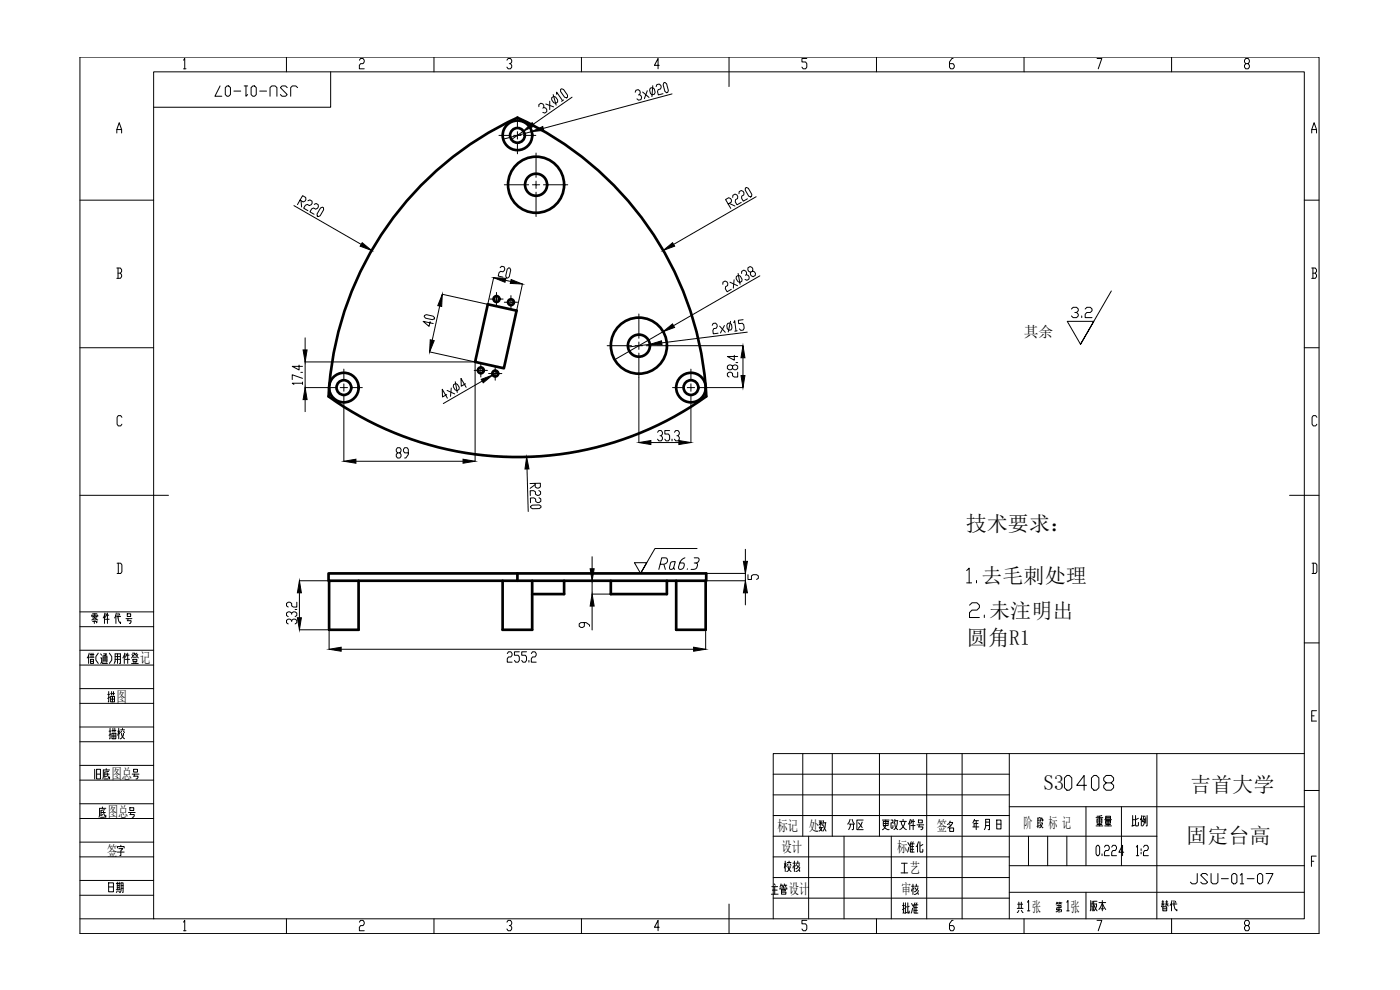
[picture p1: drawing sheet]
<svg xmlns="http://www.w3.org/2000/svg" width="420mm" height="297mm" viewBox="0 0 420 297" stroke-linecap="round" stroke-linejoin="round" font-family="sans-serif">
<!-- layer: 5 -->
<g fill="none" stroke="#000" stroke-width=".3">
<path d="M86 17.1v4.5M130.2 17.1v4.5M174.5 17.1v4.5M218.8 17.1v8.9M263 17.1v4.5M307.3 17.1v4.5M351.6 17.1v4.5M99.2 21.6v10.6h-53.1M24 60.1h22.1M391.4 60.1h4.5M24 104.3h22.1M391.4 104.3h4.5"/>
<path d="M24 148.6h26.6M387 148.6h8.9M391.4 192.9h4.5M391.4 226.1h-159.3v49.6M391.4 237.2h4.5M24 275.7h367.4v-254.1h-345.3v254.1M86 275.7v4.4M130.2 275.7v4.4M174.5 275.7v4.4M218.8 271.3v8.8M263 275.7v4.4M307.3 275.7v4.4"/>
<path d="M351.6 275.7v4.4"/>
</g>
<!-- layer: 9 -->
<path d="M24 17.1h371.9v263h-371.9z" fill="none" stroke="#000" stroke-width=".3"/>
<!-- layer: 10 -->
<g fill="none" stroke="#000" stroke-width=".3">
<path d="M55.1 18.1l.3-.5v3M107.9 18.1l.3-.5h.8l.3 .5v.5l-.3 .5h-.8l-.3 .5v1h1.4M152.1 18.1l.4-.5h.7l.4 .5v.5l-.4 .5h-.3M153.2 19.1l.4 .5v.5l-.4 .5h-.7l-.4-.5M197.9 19.6h-1.5l1.1-2v3M242.1 17.6h-1.4v1h1.1l.3 .5v1l-.3 .5h-.8l-.3-.5M286 17.6h-.3l-.7 1v1.5l.3 .5h.7l.4-.5v-.5l-.4-.5h-1M329.2 17.6h1.5l-1.1 3M373.9 19.1l-.4-.5v-.5l.4-.5h.7l.4 .5v.5l-.4 .5h-.7l-.4 .5v.5l.4 .5h.7l.4-.5v-.5l-.4-.5M35.1 39.9v-1l.7-2.1 .7 2.1v1M35.1 38.9h1.4M55.1 20.6h.7"/>
<path d="M155.3 39.5v1.1h-1.1M155.3 35.1v3.3M157.1 39.4l-3.6 2.5M159.6 39.5l-8.6 2.3M161.7 32v-.6l.6-.4 .6 .2 .3 .4v.6l-.3 .3M163.2 32.2l.6 .3 .3 .4v.6l-.6 .4-.6-.2M163.8 31.2l2.4 .9M165 30.4v2.5M165.6 29.3l.6-.4 .6 .2 .6 .9v.6l-.6 .4-.6-.2-.6-.8zM166 28.4l.9 3.1M167.1 28.3v-.6l1.7 2.5M168.2 26.8l.3-.2 .6 .2 1.2 1.7v.7l-.3 .2-.6-.2-1.2-1.7z"/>
<path d="M169.1 30l-.6 .4M171.7 29.2l-11.7 8.1M190.6 27.7l.2-.6 .7-.2 .5 .4 .2 .5-.3 .6-.3 .1M191.9 28.4l.5 .4 .2 .5-.3 .6-.6 .2-.5-.4M192.9 27.6l1.9 1.6M194.3 27.2l-.9 2.4M195.2 26.4l.7-.1 .4 .4 .3 1-.2 .6-.7 .2-.5-.4-.2-1.1zM195.9 25.7l-.2 3.3M196.9 26l.2-.6 .7-.2 .5 .4 .1 .5-.2 .6-.7 .2-.2 .6 .3 1 1.4-.4M199.2 24.8l.4-.1 .5 .5 .5 1.9-.2 .6-.4 .1-.5-.4-.5-2zM201.7 28.2l-38.7 10.3M393.7 39.9v-1l.7-2.1 .7 2.1v1"/>
<path d="M393.7 38.9h1.4M149.7 40.6h3.4M151.3 55.4h7.4M155.3 42.8v3.4M156.4 40.6h-1.1v1.1M157.5 40.6h3.3M160.9 54.3v1.1h-1.1M160.9 45.9v7.3M160.9 57.7v7.3M162 55.4h-1.1v1.1M163.1 55.4h7.3M219.9 59.2v-.6l.7-.4 .6 .3 .2 .5-.1 .6-.6 .3v.7l.5 .9 1.2-.8"/>
<path d="M221.8 58.1v-.6l.6-.3 .6 .2 .3 .5-.1 .6-.6 .4v.6l.5 .9 1.2-.7M223.7 56.4l.3-.2 .6 .3 1 1.8v.6l-.3 .2-.6-.2-1-1.8zM226.9 59l-24.7 14.3M88.2 61.7l20.2 11.6M90 60.1l1 .5 .6-.3 .2-.4-.1-.6-.9-.6-1.5 2.7M90.3 60.2l.2 1.9M92.4 60.2l.6-.2 .6 .3 .1 .7-.3 .4-.6 .3-.6-.4-.5 .3-.6 .9 1.3 .7M94.3 61.3l.6-.2 .6 .3 .1 .6-.3 .5-.6 .3-.6-.4-.6 .3-.5 .9 1.3 .7M96.2 62.4l.6-.2 .3 .1v.7l-1 1.7-.6 .3-.3-.2v-.6zM218.5 61.2l1-.6v-.6l-.2-.4-.6-.3-1 .6 1.6 2.6M218.8 61l1.8 .8M35.1 80.4h1l.4 .5v.6l-.4 .5"/>
<path d="M35.4 82h.7l.4 .5v.5l-.4 .5h-1M35.4 80.4v3.1M127.4 94.7l.6-.3 2 .5 .4 .4-.1 .4-.6 .2-2-.4-.4-.5zM129.1 96.5l-.3 1.4-1.8-1.5 3 .7M132 91.8l-2.3 10.3M132.7 88.3l13.6 3M148.2 83.3l-1.8 8M149 87.7v2h-2M150.1 80.3l.4-.4 .8 .1 .2 .6-.1 .5-.5 .5-.7-.2-.4 .4-.3 1 1.4 .3M151 89.7h-2v2M151.7 84.1l1.6 .3M152.2 80.8l.5-.4h.3l.3 .6-.5 2-.4 .4h-.4l-.2-.6z"/>
<path d="M153.3 88.7v2h-2M155.3 90.7h-2v2M156.8 85.2l-1.7 8M191.7 94.2v7.3M199 99.5l-14.5 8.4M213.7 97.6l.3-.6h.8l.4 .4 .1 .5-.3 .6-.8 .1-.3 .5 .2 1.1 1.4-.2M216 97.8l1.7 1.9M216.9 85.3l.1-.6 .6-.4 .6 .3 .2 .4v.7l-.7 .3v.6l.5 1 1.3-.8M217.4 97.7l-1.2 2.2M218.4 97l.7-.1 .4 .5 .2 1-.3 .6-.7 .1-.4-.5-.2-1zM219.1 84.7l2.2 1M219.3 96.4l-.7 3.2"/>
<path d="M220.2 96.8l.3-.6 .4 3.1M220.3 84l-.2 2.5M221 83l.6-.4 .6 .3 .5 .9-.1 .6-.6 .3-.5-.2-.6-.9zM221.2 99.3l-.7 .1M221.5 82l.6 3.3M222.6 82v-.6l.6-.3 .6 .2 .3 .5-.1 .6-.3 .2M223 95.9l-1.4 .2 .1 1 1.1-.1 .4 .5 .1 1-.3 .5-.7 .1-.4-.4M224 82.4l.6 .3 .2 .4v.6l-.6 .4-.6-.3M224.3 99.7l-25.7 3.2M225.9 81.3l.5 .3 .3 .4v.7l-.7 .3-.5-.3-.3-.4 .1-.6 .6-.4v-.6l-.2-.5-.6-.2-.6 .3-.1 .7 .3 .4 .6 .3M228 82.8l-25.9 14.9M393.7 80.4h1l.4 .5v.6l-.4 .5"/>
<path d="M394 82h.7l.4 .5v.5l-.4 .5h-1M394 80.4v3.1M89.8 109.5v1.5l-2.1-1.1h3.1M90.3 111.7h.5M90.8 115h-3.1l.5 .3M90.8 113.5l-3.1-1.1v1.5M90.8 114.6v.7M91.6 101.4v3.6M91.6 119.9v3.6M103.2 115.2v1.1h-1.1M103.2 110.8v3.3M103.2 118.5v19.9"/>
<path d="M104.3 116.3h-1.1v1.1M105.4 116.3h3.3M128.9 105.6l13.6 3h-50.9v7.7h9.4M134.1 118.4l-1.3 .7-.1-2.3 1.6 2.7M134.2 117.1l2.3 1.1M135.4 116.4l-.2 2.5M136.1 115.4l.6-.3 .6 .2 .5 .9v.6l-.7 .4-.5-.2-.6-.9zM136.6 114.5l.6 3.3M139.7 115.2l-1.3 .7v-2.4l1.5 2.7M142.6 108.7v29.7M144.3 109.1v2h-2M144.7 114.3l-11.7 6.8"/>
<path d="M146.3 111.1h-2v2M148.6 110.1v2h-2M149.4 111.6l-1.5 .9M150.6 112.1h-2v2M182.2 103.7h7.3M191.7 102.6v1.1h-1.1M191.7 105.9v26.9M192.8 103.7h-1.1v1.1M193.9 103.7h29.1M195 103.3l-6.6 .8M201.8 116.3h3.3M207.4 115.2v1.1h-1.1"/>
<path d="M207.4 110.8v3.3M207.4 118.5v14.3M208.5 116.3h-1.1v1.1M209.6 116.3h13.4M219.8 109.9l.6-.4h.5l.5 .4v.7l-.5 .3h-.5l-.6-.3v-.7l-.5-.4h-.5l-.5 .4v.7l.5 .3h.5l.5-.3M220.4 106.6v1.5l-2.1-1.1h3.1M220.9 108.8h.5M221.4 111.7v1.4h-1l-.6-.3v-.8l-.5-.3h-.5l-.5 .3v.8l.5 .3M223 107.3v5.4M36.6 125.2l-.4-.5h-.7l-.4 .5v2.1l.4 .5h.7l.4-.5M106.8 138.4h32.2M195.3 132.8h8.4"/>
<path d="M197.3 129.7l.4-.5h.7l.4 .5v.5l-.4 .5h-.3M198.4 130.7l.4 .5v.6l-.4 .5h-.7l-.4-.5M201 129.2h-1.5v1h1.1l.4 .5v1.1l-.4 .5h-.7l-.4-.5M201.7 131.8v.5M202.4 129.7l.4-.5h.7l.4 .5v.5l-.4 .5h-.4M203.5 130.7l.4 .5v.6l-.4 .5h-.7l-.4-.5M395.2 125.2l-.3-.5h-.8l-.3 .5v2.1l.3 .5h.8l.3-.5M158.2 140.7l.3 12.8M159.2 151.9l.6-.3 2-.1 .6 .4v.3l-.6 .4h-2l-.5-.3zM160.6 145v1.1l.6 .4 .5-.1 .5-.3v-1.1l-3.1 .1M160.6 145.4l-1.5 1.1M161.7 147.2l.5 .3v.7l-.5 .4h-.5l-.5-.3v-.7l-.5-.4h-1.1l.1 1.5"/>
<path d="M161.8 149.3l.5 .4v.7l-.5 .4h-.5l-.5-.3-.1-.8-.5-.3h-1v1.5M35.1 169h1.1l.4 .5v2.1l-.4 .5h-1.1M35.5 169v3.1M89.9 174.3h8.8M89.9 177.9v7.4M177.7 167v3.7M211.7 174.3h-34v4h5.6M212 172h11.7v2.3h-11.7M223.7 164.8v3.6M223.7 177.9v3.6M224.5 172.4v1.5h1v-1.1l.5-.4h1.1l.5 .4v.7l-.5 .4M393.8 169h1.1l.3 .5v2.1l-.3 .5h-1.1"/>
<path d="M394.1 169v3.1M24 199.5h22.1M24 195.1h22.1M24 188h22.1M24 183.6h22.1M26.6 196.6v2.5M26.7 196l-.5 1.4M26.9 197.2h1.3M27 196.4h1.2M27.2 197.8h.9v1.3h-.9zM27.2 198.4h.9M27.3 196v1.2"/>
<path d="M27.5 186l.6-.2 .3-.6 .4 .6 .5 .2M27.5 185v-.4h1.8v.4M27.8 186.4h1.3l-.2 .4M27.8 185.4h.3M27.8 185h.4M27.8 184.2h1.3M27.9 196v1.2M28.2 186h.5M28.3 186.4v.7M28.4 184.2v1M28.7 185h.4M28.8 185.4h.3"/>
<path d="M29.5 196l-.7 1v1l.7 1.1M30.2 197.4h.3v1.3l-.3 .4M30.2 196.2l.3 .4M30.5 198.7l.3 .4h1.4M30.9 198.7v-1.9h1.2l-.2 1.9M30.9 197.4h1.2M30.9 198h1.2M31.1 196.2h.8l-.4 .6v1.9M31.4 184.6v2.5M31.4 196.6l.1 .2M31.5 183.9l-.5 1.5M31.6 185.8h1.2"/>
<path d="M31.9 184.6l-.3 .6M31.9 184.2v.4h.7M32.2 183.9v3.2M32.8 196l.7 1v1l-.7 1.1M34.3 199.1l.3-.7v-2.2h1.5v2.9h-.2M34.6 197.8h1.5M34.6 197h1.5M34.8 184.6v2.5M34.9 183.9l-.5 1.5M35 185h1.2M35.3 196.2v2.9M35.4 183.9l.3 2.5 .5 .7v-.5"/>
<path d="M35.8 184.2l.1 .4M37.3 196.6v2.5M37.5 196l-.6 1.4M37.6 197.8h1.3M37.8 185.6h1.8M37.9 196.6l-.3 .6M37.9 196.2v.4h.8M38.2 184.2h1v.8h-1zM38.2 186.2h1.1l-.2 .9h-.3M38.3 196v3.1M38.4 185.6l-.1 .6M39.5 199.1h2"/>
<path d="M39.6 196.4l.3 .4M39.8 196h.7v.2l-1 1.2M39.9 197.8h1.2v.6h-1.2zM40.1 197.2h.8M40.2 198.4v.7M40.5 196.2l1 1.2M40.8 198.4v.7M41.1 196l-.3 .4M41.3 196.4l-.2 .4M87.5 186.5v-.4l-.5-.3h-.5l-.5 .3v.7l.5 .4M87.5 186.1l.5-.3h.6l.5 .3v.7l-.5 .4M87.5 184.3v-.4l-.5-.3h-.5l-.5 .3v.8l.5 .3"/>
<path d="M87.5 183.9l.5-.3h.6l.5 .3v.8l-.5 .3M88.6 182.9h.5M89.1 180.7v1.4h-1.1l-.5-.3v-.8l-.5-.3h-.5l-.5 .3v.8l.5 .3M89.9 189h8.8l.1 5.8M102.4 194.8h105.8M152.2 196.1l.4-.5h.7l.4 .5v.5l-.4 .5h-.7l-.4 .5v1.1h1.5M155.9 195.6h-1.5v1h1.1l.4 .5v1l-.4 .6h-.7l-.4-.6M158 195.6h-1.4v1h1.1l.3 .5v1l-.3 .6h-.8l-.3-.6M158.7 198.1v.6M159.5 196.1l.3-.5h.8l.3 .5v.5l-.3 .5h-.8l-.3 .5v1.1h1.4M175.4 186.8v1.1l-.5 .4h-.6l-.5-.4v-.7l.5-.4h1.6l1 .7v.4M177.7 181.8v7.2"/>
<path d="M211.8 189v5.8M24 211h22.1M24 206.6h22.1M24 218.1h22.1M393.7 214.8h.7M395.1 213.2h-1.4v3.2h1.4M24 222.6h22.1M24 234.1h22.1M24 229.6h22.1M232.1 232.3h70.8M232.1 238.5h70.8M240.9 226.1v24.8"/>
<path d="M249.8 226.1v24.8M263.9 226.1v24.8M278.1 226.1v49.6M288.7 226.1v49.6M302.9 226.1v49.6M347.2 226.1v49.6M24 245.6h22.1M24 241.2h22.1M24 257.1h22.1M24 252.7h22.1M35.2 254.4v-.4h2.1v.4M35.2 255.7h2.1"/>
<path d="M35.7 254.6h1.1l-.5 .7v1.4h-.3M36.3 253.6v.4M232.1 257.1h70.8M232.1 244.7h70.8M232.1 250.9h115.1M242.7 250.9v24.8M245.9 246.9h.8M245.9 248.3h1M245.9 246.2l.1 .3M246.2 247.9l-.2 .6 .7 .9M246.3 246.2v1.5M246.6 247.3l-.3-.4-.4 .6"/>
<path d="M246.6 248.3l-.1 .6-.6 .5M246.7 246.2l-.1 .3M247.2 247.7l.7 1.7M247.2 246.9h.7M247.2 246.2l-.3 1.5M247.7 246.9l-.1 1.4-.6 1.1M253.3 250.9v24.8M267.5 250.9v24.8M285 246.8h.9v.2l-.6 .8-.9 .6M285 248.4h1.2v1.1h-1.2zM285 247.4l.3 .4M285.2 246.3l-.5 .9-.4 .2"/>
<path d="M292 248.1h1.8M292.3 246.2h1.3M292.5 245.8l-.5 1.1M293 246.2v2.7M293.5 247.1h-1.2v1M295.4 248.9l.4-1v-2.1h1.2v3.1h-.4M295.8 246.7h1.2M295.8 247.7h1.2M299.1 246h1.3v2.7h-1.3zM299.1 247.3h1.3M302.9 242h88.5M302.9 259.7h88.5"/>
<path d="M311.5 246.1h.5M311.5 246.9h.5M312 247.7l-.8 .2M312.1 245.3l-.6 .2v2.9M312.2 246.9h.7v.2l-.4 .8-.5 .5M312.2 247.3l.8 1.1M313 245.9v.4h-.3v-.8h-.3l-.3 1M325.9 242v17.7M329.3 253.6h.4l.3 .6v2l-.3 .5h-.4l-.4-.5v-2zM330.7 256.2v.5M331.5 254.2l.3-.6h.8l.3 .6v.5l-.3 .5h-.8l-.3 .5v1h1.4M333.6 254.2l.4-.6h.7l.4 .6v.5l-.4 .5h-.7l-.4 .5v1h1.5"/>
<path d="M336.6 242v17.7M337.3 255.7h-1.5l1.1-2.1v3.1M341 254.2l.4-.6v3.1M341 256.7h.7M342.5 254.7v.5M342.5 255.7v.5M343.2 254.2l.3-.6h.8l.3 .6v.5l-.3 .5h-.8l-.3 .5v1h1.4M393.6 258.4h.7M395 256.9h-1.4v3.1M24 264.2h22.1M24 268.6h22.1M55.1 276.7l.3-.6v3.2"/>
<path d="M55.1 279.3h.7M107.9 276.7l.3-.6h.8l.3 .6v.5l-.3 .5h-.8l-.3 .5v1.1h1.4M152.1 276.7l.4-.6h.7l.4 .6v.5l-.4 .5h-.3M153.2 277.7l.4 .5v.5l-.4 .6h-.7l-.4-.6M197.9 278.2h-1.5l1.1-2.1v3.2M231.5 268.3h2M231.6 266h1.8M231.8 267.1h1.4M232.1 263.3h70.8M232.1 269.5h70.8M232.4 265.2l.2 .4M232.5 266v2.3"/>
<path d="M234.1 266.9v-.4h2v.4M234.4 265.2l-.3 .8M234.4 265.6h.6M234.5 267.3h1.2v-.4h-1.2v1.4h1.3v-.6h-1.3M234.7 265.6l.1 .4M235.1 266.2v.3M235.4 265.2l-.3 .8M235.4 265.6h.7M235.7 265.6l.1 .4M242.1 276.1h-1.4v1.1h1.1l.3 .5v1l-.3 .6h-.8l-.3-.6M273.6 265.9h.7M273.7 266.7l-.1 .7"/>
<path d="M274 265.3v3.1M274.1 266.5l.2 .2M274.6 266.3l.4 .6M274.6 265.9h1M275 265.3v.6M275.4 266.3a1.21 1.21 0 0 1-1 1.3M275.6 267.2a1.14 1.14 0 0 1-1.2 1.2M286 276.1h-.3l-.7 1.1v1.5l.3 .6h.7l.4-.6v-.5l-.4-.5h-1M302.9 267.7h88.5M329.2 276.1h1.5l-1.1 3.2M373.9 277.7l-.4-.5v-.5l.4-.6h.7l.4 .6v.5l-.4 .5h-.7l-.4 .5v.5l.4 .6h.7l.4-.6v-.5l-.4-.5"/>
</g>
<!-- layer: SLD-0 -->
<path d="M308.7 250.9v8.8M314.4 250.9v8.8M320.2 250.9v8.8" fill="none" stroke="#000" stroke-width=".3"/>
<!-- layer: 0 -->
<g fill="none" stroke="#000" stroke-width=".8">
<path d="M146.4 91.3l8.6 1.9-3.8 17.3-8.6-1.9zM98.8 116.2l-.2 2.7a97.4 97.4 0 0 0 113.4 0l-.2-2.7M98.8 115.6a97.4 97.4 0 0 1 56.5-80.3 97.4 97.4 0 0 1 56.4 80.3M98.8 174.3v14.7h8.8v-14.7M150.8 174.3v14.7h8.9v-14.7M155.3 172v2.3h-56.5M155.3 172h-56.7v2.3h.2M155.3 174.3h56.4M155.3 172h56.6M169.3 174.3v4h-9.6M183.3 174.3v4h16.8v-4M202.9 174.3v14.7h8.9v-14.7"/>
<circle cx="155.3" cy="40.6" r="4.4"/>
<circle cx="155.3" cy="40.6" r="2.21"/>
<circle cx="160.9" cy="55.4" r="8.4"/>
<circle cx="160.9" cy="55.4" r="3.3"/>
<circle cx="149" cy="89.7" r=".88"/>
<circle cx="153.3" cy="90.7" r=".88"/>
<circle cx="103.2" cy="116.3" r="4.4"/>
<circle cx="103.2" cy="116.3" r="2.21"/>
<circle cx="144.3" cy="111.1" r=".88"/>
<circle cx="148.6" cy="112.1" r=".88"/>
<circle cx="191.7" cy="103.7" r="8.4"/>
<circle cx="191.7" cy="103.7" r="3.3"/>
<circle cx="207.4" cy="116.3" r="4.4"/>
<circle cx="207.4" cy="116.3" r="2.21"/>
</g>
<!-- layer: 10 -->
<g fill="#000" stroke="#000" stroke-width=".3">
<path d="M157.1 39.4l2.6-2.6 .7 1zM159.6 39.5l3.3-1.5 .3 1.1zM108.7 72.8l2.8 2.3-3.4-1.2zM199 75.1l2.9-2.3 .6 1.1zM132.7 88.3l-.1 3.7-1.2-.3zM148.2 83.3l3.6 .2-.2 1.2zM153.4 83.9l3.4 1.3-3.7-.2zM199 99.5l2.8-2.3 .6 1zM91 105h1.2l-.6 3.6zM91.6 116.3l.6 3.6h-1.2zM129.1 101.9l1.2 .3-1.4 3.4zM144.4 113.8l3.5-1.3-2.9 2.4z"/>
<path d="M195 103.3l3.5-1 .2 1.2zM223 103.7l.6 3.6h-1.2zM222.4 112.7h1.2l-.6 3.6zM103.2 138.4l3.6-.6v1.2zM139 137.8l3.6 .6-3.6 .6zM191.7 132.8l3.6-.6v1.2zM203.7 132.2l3.7 .6-3.7 .6zM158.1 137.1l.7 3.6h-1.2zM89.9 174.3l.6 3.6h-1.3zM177.1 170.7h1.2l-.6 3.6zM223.7 174.3l.6 3.6h-1.2zM223.1 168.4h1.2l-.6 3.6z"/>
<path d="M89.2 185.3h1.3l-.6 3.7zM98.8 194.8l3.6-.6v1.2zM177.7 178.3l.6 3.5h-1.2zM208.2 194.2l3.6 .6-3.6 .6z"/>
</g>
<!-- layer: 0 -->
<path d="M290.1 171.2l.8-.7v4.4M290.1 174.9h1.5M293.1 174.2v.7M291 181.6l.7-.7h1.5l.7 .7v.7l-.7 .8h-1.5l-.7 .7v1.5h2.9M295.4 184.5v.8" fill="none" stroke="#000" stroke-width=".3"/>
<path d="M333.5 87.3l-9.2 16 4-6.9h-8l4 6.9M209.2 164.6h-12.6l-4.4 7.4 1.9-3.2h-3.7l1.8 3.2" fill="none" stroke="#000" stroke-width=".3"/>
<text font-size="8.4" x="318.2" y="238.5">0408</text>
<text font-size="7.1" x="196.5" y="172.2">Ra6.3</text>
<g font-size="6.6">
<text x="320.3" y="96.7">3.2</text>
<text x="117.8" y="138.6">89</text>
<text x="31.4" y="223">描校</text>
<text x="27.2" y="234.9">旧底图总号号</text>
<text x="28.6" y="246.6">底图总号号</text>
<text x="253.3" y="250.1">分区</text>
<text x="263.5" y="250.1">更改文件号</text>
<text x="327.7" y="249.1">重量</text>
<text x="338.3" y="249.1">比例</text>
<text x="270.9" y="256.8">准化</text>
<text x="234.2" y="262.8">校核</text>
<text x="31.4" y="269.2">日期</text>
<text x="356" y="266.3">JSU-01-07</text>
<text x="269.5" y="275.2">批准</text>
<text x="326" y="274.5">版本</text>
<text x="347.5" y="274.5">替代</text>
</g>
<g font-size="6.3">
<text x="289.8" y="159.4">技术要求：</text>
<text x="294.5" y="174.9">去毛刺处理</text>
<text x="296.9" y="185.3">未注明出</text>
<text x="290.2" y="193.4">圆角R1</text>
<text x="313.1" y="237.1">S3</text>
<text x="357.2" y="237.7">吉首大学</text>
<text x="356" y="253.1">固定台高</text>
</g>
<text font-size="6.2" x="63.1" y="30">JSU-01-07</text>
<g font-size="5.3">
<text x="35.3" y="211.7" transform="rotate(-90 35.3 211.7)">描图</text>
<text x="273.4" y="263.2" transform="rotate(-90 273.4 263.2)">工艺</text>
</g>
<g font-size="4.9">
<text x="308" y="275.2" transform="rotate(-90 308 275.2)">共 张</text>
<text x="319.6" y="275.2" transform="rotate(-90 319.6 275.2)">第 张</text>
</g>
<g font-size="4.4">
<text x="307.3" y="101.2">其余</text>
<text x="42.1" y="199.1">记</text>
<text x="34.9" y="210.6">图</text>
<text x="33.5" y="233.7">图总</text>
<text x="32.3" y="245.2">图总</text>
<text x="233.3" y="249.5">标记</text>
<text x="242.8" y="249.4">处</text>
<text x="281.2" y="249.5">签</text>
<text x="307.1" y="248.4">阶</text>
<text x="314.6" y="248.4">标 记</text>
<text x="32.1" y="256.7">签</text>
<text x="234.6" y="255.6">设计</text>
<text x="269.2" y="255.7">标</text>
<text x="273" y="261.9">艺</text>
<text x="236.7" y="268.3">设计</text>
<text x="270.5" y="268.4">审</text>
<text x="309.8" y="273.8">张</text>
<text x="321.4" y="273.8">张</text>
</g>
</svg>
